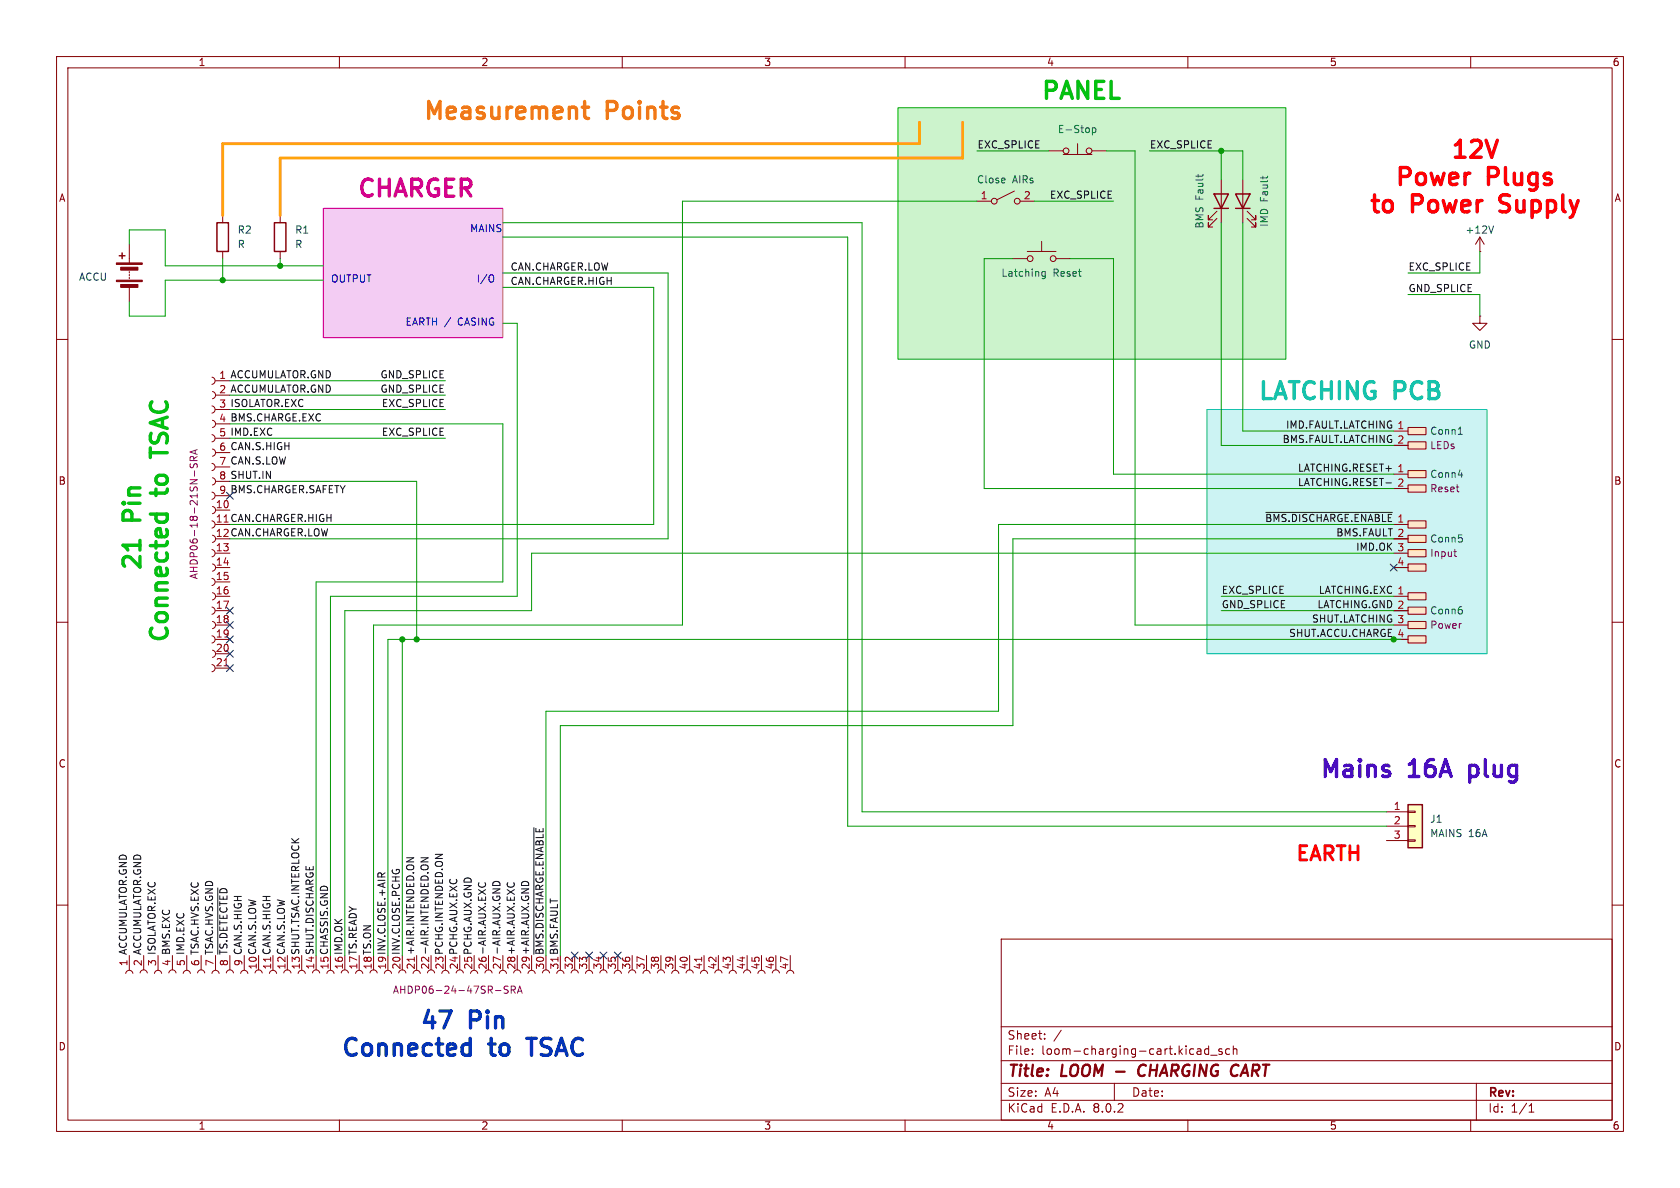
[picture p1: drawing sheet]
<svg xmlns="http://www.w3.org/2000/svg" width="297mm" height="210mm" viewBox="0 0 297 210" stroke-linecap="round" stroke-linejoin="round" font-family="sans-serif">
<g fill="none" stroke="#840000" stroke-width=".18">
<path d="M10 10h277v190h-277zM12 12h273v186h-273zM60 10v2M110 10v2M160 10v2M210 10v2M260 10v2M10 60h2M285 60h2M10 110h2M285 110h2M10 160h2"/>
<path d="M285 160h2M177 166h108v32h-108zM60 198v2M110 198v2M160 198v2M177 194.5h108M177 191.5h108M177 187.5h108M177 181.5h108M182.5 186.3v.1M182.5 185.5v.1M184.7 183.6v.1"/>
<path d="M184.7 182.8v.1M187.6 182.1l-1.3 2M197 191.5v3M210 198v2M211.8 185.4h.3l.2 .2v.8M212.3 186.3l-.5 .1M212.3 185.8h-.5M213.7 185.5l-.5-.1-.2 .3v.4l.1 .2h.6M213.7 184.9v1.5M214 186.5h1.2M216 185.5l-.3-.1-.2 .2v.2l.5 .2v.3h-.5M217.4 185.5l-.4-.1-.3 .3v.4l.1 .2h.6"/>
<path d="M218 185.5l.2-.1 .4 .1 .1 .9M218 184.9v1.5M260 198v2M261 191.5v6.5M270.3 196.6h.9M270.3 195.5l.4-.4v1.5"/>
</g>
<path d="M202.2 188.2a1.13 1.13 0 0 0-.9 .7 1.13 1.13 0 0 0 .2 1.2l.3 .1 .5-.1" fill="none" stroke="#840000" stroke-width=".4"/>
<path d="M158.7 19.1h68.6v44.4h-68.6z" fill="#ccf3cc"/>
<path d="M57.1 36.8h31.8v22.9h-31.8z" fill="#f3ccf3"/>
<path d="M213.4 72.4h49.5v43.2h-49.5z" fill="#ccf3f3"/>
<path d="M214.6 34.3h2.6l-1.3 2.5zM214.6 36.8h2.6" fill="none" stroke="#840000" stroke-width=".25"/>
<path d="M215.1 38.6l-1.5 1.5v-.7v.7h.8M215.1 37.3l-1.5 1.6v-.8v.8h.8M215.9 31.8v7.6" fill="none" stroke="#840000" stroke-width=".18"/>
<path d="M211.8 30.8v.5M212.7 30.8v.2" fill="none" stroke="#006464" stroke-width=".18"/>
<g fill="#ffe5bf">
<path d="M248.9 75.6h3.2v1.2h-3.2z"/>
<path d="M248.9 78.1h3.2v1.3h-3.2z"/>
</g>
<path d="M246.4 78.7h2.5M246.4 76.2h2.5M248.9 75.6h3.2v1.2h-3.2zM248.9 78.1h3.2v1.3h-3.2z" fill="none" stroke="#840000" stroke-width=".18"/>
<path d="M257.8 76.8h.7" fill="none" stroke="#006464" stroke-width=".18"/>
<g fill="#ffe5bf">
<path d="M248.9 104.8h3.2v1.2h-3.2z"/>
<path d="M248.9 107.3h3.2v1.3h-3.2z"/>
<path d="M248.9 109.9h3.2v1.2h-3.2z"/>
<path d="M248.9 112.4h3.2v1.3h-3.2z"/>
</g>
<path d="M246.4 108h2.5M246.4 113h2.5M246.4 105.4h2.5M246.4 110.5h2.5M248.9 104.8h3.2v1.2h-3.2zM248.9 107.3h3.2v1.3h-3.2zM248.9 109.9h3.2v1.2h-3.2zM248.9 112.4h3.2v1.3h-3.2z" fill="none" stroke="#840000" stroke-width=".18"/>
<path d="M258.5 107.9v.5" fill="none" stroke="#006464" stroke-width=".18"/>
<g fill="#ffe5bf">
<path d="M248.9 83.2h3.2v1.3h-3.2z"/>
<path d="M248.9 85.7h3.2v1.3h-3.2z"/>
</g>
<path d="M246.4 86.4h2.5M246.4 83.8h2.5M248.9 83.2h3.2v1.3h-3.2zM248.9 85.7h3.2v1.3h-3.2z" fill="none" stroke="#840000" stroke-width=".18"/>
<path d="M257.8 84h.8" fill="none" stroke="#006464" stroke-width=".18"/>
<g fill="#ffe5bf">
<path d="M248.9 92.1h3.2v1.2h-3.2z"/>
<path d="M248.9 94.6h3.2v1.3h-3.2z"/>
<path d="M248.9 97.2h3.2v1.2h-3.2z"/>
<path d="M248.9 99.7h3.2v1.3h-3.2z"/>
</g>
<path d="M246.4 95.3h2.5M246.4 92.7h2.5M246.4 97.8h2.5M248.9 92.1h3.2v1.2h-3.2zM248.9 94.6h3.2v1.3h-3.2zM248.9 97.2h3.2v1.2h-3.2zM248.9 99.7h3.2v1.3h-3.2zM246.4 100.3h2.5" fill="none" stroke="#840000" stroke-width=".18"/>
<path d="M258.5 95.2v.5" fill="none" stroke="#006464" stroke-width=".18"/>
<path d="M257 97.5h.5M257.2 98.2l.3 .2" fill="none" stroke="#840084" stroke-width=".18"/>
<path d="M248.9 142.2h2.6v7.7h-2.6z" fill="#ffffc2"/>
<g fill="none" stroke="#840000" stroke-width=".18">
<path d="M39.4 38.1v1.3M49.5 38.1v1.3M172.7 35.6h2.6M179.3 33.8l-3 1.5M180.3 35.6h2.6M185.4 26.7h2.6M188 27.3h5M190.5 25.4v1.9M193 26.7h2.6M219.7 31.8v7.6M220.5 38.6l1.5 1.5v-.7v.7h-.8M220.5 37.3l1.5 1.6v-.8v.8h-.8"/>
<path d="M22.9 43.2v3.3M22.9 48v.3M22.9 48.5v.3M22.9 49v.3M22.9 50.8v2.5M39.4 44.5v1.2M49.5 44.5v1.2M179.1 45.7h2.5M181.6 44.5h5.1M184.1 42.7v1.8M186.7 45.7h2.5M261.6 44.5h.1"/>
<path d="M261.6 55.9v1.3h1.3l-1.3 1.2-1.3-1.2h1.3M261.6 55.9h.1M261.6 41.9l-.7 1.3M261.6 41.9v2.6M261.6 41.9l.8 1.3M37.5 76.8a.64 .64 0 0 1 .5 .7 .64 .64 0 0 1-.5 .6M37.5 71.8a.64 .64 0 0 1 .5 .6 .64 .64 0 0 1-.5 .6M37.5 66.7a.64 .64 0 0 1 .5 .6 .64 .64 0 0 1-.5 .6M37.6 79.4a.64 .64 0 0 1 .5 .6 .64 .64 0 0 1-.5 .6M37.6 74.3a.64 .64 0 0 1 .5 .6 .64 .64 0 0 1-.5 .7M37.6 69.2a.64 .64 0 0 1 .5 .7 .64 .64 0 0 1-.5 .6M38.1 67.3h2.5"/>
<path d="M38.1 72.4h2.5M38.1 77.5h2.5M37.5 97.2a.64 .64 0 0 1 .5 .6 .64 .64 0 0 1-.5 .6M37.5 92.1a.64 .64 0 0 1 .5 .6 .64 .64 0 0 1-.5 .6M37.5 87a.64 .64 0 0 1 .5 .6 .64 .64 0 0 1-.5 .7M37.5 81.9a.64 .64 0 0 1 .5 .7 .64 .64 0 0 1-.5 .6M37.6 99.7a.64 .64 0 0 1 .5 .6 .64 .64 0 0 1-.5 .7M37.6 94.6a.64 .64 0 0 1 .5 .7 .64 .64 0 0 1-.5 .6M37.6 89.5a.64 .64 0 0 1 .5 .7 .64 .64 0 0 1-.5 .6M37.6 84.5a.64 .64 0 0 1 .5 .6 .64 .64 0 0 1-.5 .6M38.1 90.2h2.5M38.1 97.8h2.5"/>
<path d="M38.1 80h2.5M38.1 82.6h2.5M38.1 85.1h2.5M38.1 87.6h2.5M37.5 117.5a.64 .64 0 0 1 .5 .6 .64 .64 0 0 1-.5 .6M37.5 112.4a.64 .64 0 0 1 .5 .6 .64 .64 0 0 1-.5 .7M37.5 107.3a.64 .64 0 0 1 .5 .7 .64 .64 0 0 1-.5 .6M37.5 102.2a.64 .64 0 0 1 .5 .7 .64 .64 0 0 1-.5 .6M37.6 114.9a.64 .64 0 0 1 .5 .7 .64 .64 0 0 1-.5 .6M37.6 109.9a.64 .64 0 0 1 .5 .6 .64 .64 0 0 1-.5 .6M37.6 104.8a.64 .64 0 0 1 .5 .6 .64 .64 0 0 1-.5 .6M38.1 100.3h2.5"/>
<path d="M38.1 102.9h2.5M38.1 105.4h2.5M38.1 108h2.5M38.1 110.5h2.5M38.1 113h2.5M38.1 115.6h2.5M38.1 118.1h2.5M245.1 143.5h3.8M245.1 146.1h3.8M245.1 148.6h3.8M248.9 148.5h1.3v.2h-1.3zM248.9 145.9h1.3v.3h-1.3z"/>
<path d="M248.9 143.4h1.3v.2h-1.3zM22.2 172.1a.64 .64 0 0 1 .7-.6 .64 .64 0 0 1 .6 .6M22.9 168.9v2.6M24.8 172a.64 .64 0 0 1 .6-.6 .64 .64 0 0 1 .6 .6M27.3 172.1a.64 .64 0 0 1 .6-.6 .64 .64 0 0 1 .7 .6M27.9 168.9v2.6M29.8 172a.64 .64 0 0 1 .7-.6 .64 .64 0 0 1 .6 .6M32.4 172.1a.64 .64 0 0 1 .6-.6 .64 .64 0 0 1 .7 .6M33 168.9v2.6M34.9 172a.64 .64 0 0 1 .7-.6 .64 .64 0 0 1 .6 .6M35.6 168.9v2.6M37.5 172.1a.64 .64 0 0 1 .6-.6 .64 .64 0 0 1 .6 .6"/>
<path d="M38.1 168.9v2.6M40 172a.64 .64 0 0 1 .6-.6 .64 .64 0 0 1 .7 .6M40.6 168.9v2.6M42.5 172.1a.64 .64 0 0 1 .7-.6 .64 .64 0 0 1 .6 .6M43.2 168.9v2.6M45.1 172a.64 .64 0 0 1 .6-.6 .64 .64 0 0 1 .7 .6M47.6 172.1a.64 .64 0 0 1 .7-.6 .64 .64 0 0 1 .6 .6M50.2 172a.64 .64 0 0 1 .6-.6 .64 .64 0 0 1 .6 .6M52.7 172.1a.64 .64 0 0 1 .6-.6 .64 .64 0 0 1 .7 .6M55.2 172a.64 .64 0 0 1 .7-.6 .64 .64 0 0 1 .6 .6M57.8 172.1a.64 .64 0 0 1 .6-.6 .64 .64 0 0 1 .7 .6M60.3 172a.64 .64 0 0 1 .7-.6 .64 .64 0 0 1 .6 .6"/>
<path d="M62.9 172.1a.64 .64 0 0 1 .6-.6 .64 .64 0 0 1 .6 .6M65.4 172a.64 .64 0 0 1 .6-.6 .64 .64 0 0 1 .7 .6M67.9 172.1a.64 .64 0 0 1 .7-.6 .64 .64 0 0 1 .6 .6M70.5 172a.64 .64 0 0 1 .6-.6 .64 .64 0 0 1 .7 .6M73 172.1a.64 .64 0 0 1 .7-.6 .64 .64 0 0 1 .6 .6M75.6 172a.64 .64 0 0 1 .6-.6 .64 .64 0 0 1 .6 .6M78.1 172.1a.64 .64 0 0 1 .6-.6 .64 .64 0 0 1 .7 .6M80.6 172a.64 .64 0 0 1 .7-.6 .64 .64 0 0 1 .6 .6M83.2 172.1a.64 .64 0 0 1 .6-.6 .64 .64 0 0 1 .7 .6M85.7 172a.64 .64 0 0 1 .7-.6 .64 .64 0 0 1 .6 .6M88.3 172.1a.64 .64 0 0 1 .6-.6 .64 .64 0 0 1 .6 .6M90.8 172a.64 .64 0 0 1 .6-.6 .64 .64 0 0 1 .7 .6"/>
<path d="M93.3 172.1a.64 .64 0 0 1 .7-.6 .64 .64 0 0 1 .6 .6M95.9 172a.64 .64 0 0 1 .6-.6 .64 .64 0 0 1 .7 .6M98.4 172.1a.64 .64 0 0 1 .7-.6 .64 .64 0 0 1 .6 .6M101 172a.64 .64 0 0 1 .6-.6 .64 .64 0 0 1 .6 .6M101.6 168.9v2.6M103.5 172.1a.64 .64 0 0 1 .6-.6 .64 .64 0 0 1 .7 .6M104.1 168.9v2.6M106 172a.64 .64 0 0 1 .7-.6 .64 .64 0 0 1 .6 .6M106.7 168.9v2.6M108.6 172.1a.64 .64 0 0 1 .6-.6 .64 .64 0 0 1 .7 .6M109.2 168.9v2.6M111.1 172a.64 .64 0 0 1 .7-.6 .64 .64 0 0 1 .6 .6"/>
<path d="M111.8 168.9v2.6M113.7 172.1a.64 .64 0 0 1 .6-.6 .64 .64 0 0 1 .6 .6M114.3 168.9v2.6M116.2 172a.64 .64 0 0 1 .6-.6 .64 .64 0 0 1 .7 .6M116.8 168.9v2.6M118.7 172.1a.64 .64 0 0 1 .7-.6 .64 .64 0 0 1 .6 .6M119.4 168.9v2.6M121.3 172a.64 .64 0 0 1 .6-.6 .64 .64 0 0 1 .7 .6M121.9 168.9v2.6M123.8 172.1a.64 .64 0 0 1 .7-.6 .64 .64 0 0 1 .6 .6M124.5 168.9v2.6M126.4 172a.64 .64 0 0 1 .6-.6 .64 .64 0 0 1 .6 .6"/>
<path d="M127 168.9v2.6M128.9 172.1a.64 .64 0 0 1 .6-.6 .64 .64 0 0 1 .7 .6M129.5 168.9v2.6M131.4 172a.64 .64 0 0 1 .7-.6 .64 .64 0 0 1 .6 .6M132.1 168.9v2.6M134 172.1a.64 .64 0 0 1 .6-.6 .64 .64 0 0 1 .7 .6M134.6 168.9v2.6M136.5 172a.64 .64 0 0 1 .7-.6 .64 .64 0 0 1 .6 .6M137.2 168.9v2.6M139.1 172.1a.64 .64 0 0 1 .6-.6 .64 .64 0 0 1 .6 .6M139.7 168.9v2.6"/>
<circle cx="175.8" cy="35.6" r=".51"/>
<circle cx="179.8" cy="35.6" r=".51"/>
<circle cx="188.5" cy="26.7" r=".51"/>
<circle cx="192.5" cy="26.7" r=".51"/>
<circle cx="182.1" cy="45.7" r=".51"/>
<circle cx="186.2" cy="45.7" r=".51"/>
</g>
<path d="M38.4 39.4h2v5.1h-2zM48.5 39.4h2v5.1h-2zM218.4 34.3h2.6l-1.3 2.5zM218.4 36.8h2.6M21.1 45.2h1M21.6 44.7v1M248.9 142.2h2.6v7.7h-2.6z" fill="none" stroke="#840000" stroke-width=".25"/>
<path d="M193.1 22.6v1.3M193.1 22.7l.4-.1 .2 .2-.1 .6h-.5M223.3 31.1v.5M224.1 31.1v.2M264 39.9l-.4 1.3M184.8 48v1l-.3 .3-.3-.1M184.8 48.1l-.4-.1-.2 .2 .1 .6h.5" fill="none" stroke="#006464" stroke-width=".18"/>
<path d="M39.6 117.7h.7M124 169.2v.7" fill="none" stroke="#a90000" stroke-width=".18"/>
<path d="M34.5 79.6v.6M34.9 79.5l-1.3 .4 1.3 .4M33.7 82l-.1 .4 .2 .3 .3-.1 .3-.6h.3l.2 .2-.1 .5M34.3 81.4l-.1-.6-.2-.1-.3 .1-.1 .6h1.3M34.4 83.2v1M34.9 80.7l-.6 .4M89.8 174.4l-.5-.1-.1 .1v.4l.5 .2 .1 .3-.2 .3-.5-.1M90.4 175l.6-.1 .1-.2-.1-.3-.6-.1v1.3M90.7 175l.4 .6M91.5 175.6l.4-1.3 .4 1.3M91.6 175.2h.6" fill="none" stroke="#840084" stroke-width=".18"/>
<g fill="#840000" stroke="#840000" stroke-width=".18">
<path d="M20.6 49.5h4.5v.3h-4.5z"/>
<path d="M20.6 46.5h4.5v.2h-4.5z"/>
<path d="M21.3 50.3h3.1v.5h-3.1z"/>
<path d="M21.3 47.2h3.1v.6h-3.1z"/>
</g>
<g fill="none" stroke="#0f0f0f" stroke-width=".18">
<path d="M223.8 90.6h22.4M245 85.4h1M38.5 157v11.7M66.8 154.5l.2-.2 .3 .1 .2 .1M68.1 154.3l-.6 .4M71.9 151.6h1.2l-1.2 .8M74.4 151.6h1.3l-1.3 .8M84.7 156l-.1 .3v.3M85.7 156l.1 .3v.3M87.1 156.5a.64 .64 0 0 1 .7-.7 .64 .64 0 0 1 .6 .7M89.8 156l-.1 .3M90.8 156l.1 .3"/>
<path d="M92.5 155.9h.7M94.4 146.3v22.4"/>
</g>
<path d="M102.9 18.9h1.2M103.4 17.9v2.6l.1 .3 .6 .1" fill="none" stroke="#ff7c00" stroke-width=".6"/>
<path d="M87 48.6h.1a.81 .81 0 0 1-.1 1.3" fill="none" stroke="#0000c2" stroke-width=".18"/>
<path d="M26.6 79.2v1.7M24.7 95.5v1.7M26.6 90.9h3M27.7 90.9l-.1 .3v.5M29.4 90.9l.2 .3v.5" fill="none" stroke="#01c214" stroke-width=".6"/>
<path d="M82.3 184.5h.5l.3 .2M83.1 183.5v3M83.1 186.4l-.3 .1h-.5M93.1 183.5h1.7" fill="none" stroke="#0034c2" stroke-width=".6"/>
<path d="M158.7 19.1h68.6v44.4h-68.6z" fill="none" stroke="#00c200" stroke-width=".18"/>
<path d="M57.1 36.8h31.8v22.9h-31.8z" fill="none" stroke="#c200c2" stroke-width=".18"/>
<path d="M213.4 72.4h49.5v43.2h-49.5z" fill="none" stroke="#00c2c2" stroke-width=".18"/>
<g fill="none" stroke="#009600" stroke-width=".18">
<path d="M88.9 39.4h63.5v104.1h92.7M172.7 26.7h12.7M172.7 35.6h-52.1v74.9h-54.6v58.4M182.9 35.6h13.9M195.6 26.7h5.1v83.8h45.7M203.2 26.7h16.5v5.1M215.9 26.7v5.1M215.9 39.4v39.3h30.5M219.7 39.4v36.8h26.7M22.9 43.2v-2.6h6.3v6.4h27.9M39.4 45.7v3.8M49.5 45.7v1.3"/>
<path d="M57.1 49.5h-27.9v6.4h-6.3v-2.6M88.9 57.2h2.5v48.2h-33v63.5M88.9 41.9h61v104.2h95.2M88.9 48.3h29.2v47h-77.5M88.9 50.8h26.7v41.9h-75M179.1 45.7h-5.1v40.7h72.4M189.2 45.7h7.6v38.1h49.6M248.9 52.1h12.7v3.8M261.6 44.5v3.8h-12.7M40.6 74.9h48.3v28h-33v66M40.6 72.4h38.1M40.6 77.5h38.1"/>
<path d="M40.6 69.9h38.1M40.6 67.3h38.1M40.6 85.1h33.1v27.9M246.4 97.8h-152.4v10.2h-33v60.9M246.4 92.7h-69.9v33h-80v43.2M246.4 95.3h-67.3v33h-80v40.6M71.1 113v55.9M215.9 105.4h30.5M215.9 108h30.5M246.4 113h-177.8v55.9"/>
</g>
<path d="M162.6 21.6v3.8h-123.2v12.7M170.2 21.6v6.3h-120.7v10.2" fill="none" stroke="#ffa30c" stroke-width=".5"/>
<g fill="none" stroke="#000084" stroke-width=".18">
<path d="M40 87l1.2 1.2M41.2 87l-1.2 1.2M245.8 99.7l1.2 1.2M247 99.7l-1.2 1.2M40 115l1.2 1.2M40 109.9l1.2 1.2M40 107.3l1.2 1.3M40 112.4l1.2 1.2M40 117.5l1.2 1.2M41.2 115l-1.2 1.2M41.2 109.9l-1.2 1.2M41.2 107.3l-1.2 1.3"/>
<path d="M41.2 112.4l-1.2 1.2M41.2 117.5l-1.2 1.2M101 168.3l1.2 1.2M102.2 168.3l-1.2 1.2M103.5 168.3l1.2 1.2M104.7 168.3l-1.2 1.2M106.1 168.3l1.2 1.2M107.3 168.3l-1.2 1.2M108.6 168.3l1.2 1.2M109.8 168.3l-1.2 1.2"/>
</g>
<g fill="#009600" stroke="#009600" stroke-width=".18">
<circle cx="215.9" cy="26.7" r=".46"/>
<circle cx="49.5" cy="47" r=".46"/>
<circle cx="39.4" cy="49.5" r=".46"/>
<circle cx="73.7" cy="113" r=".46"/>
<circle cx="71.1" cy="113" r=".46"/>
<circle cx="246.4" cy="113" r=".46"/>
</g>
<text font-size="4.2" fill="#00c200" x="183.9" y="17.8">PANEL</text>
<g font-size="4.2" fill="#ff7c00">
<text x="74.7" y="21.3">Measurement</text>
<text x="107.4" y="21.3">Points</text>
</g>
<g font-size="4.2" fill="#ff0004">
<text x="256.1" y="28.2">12V</text>
<text x="246.3" y="33">Power</text>
<text x="263" y="33">Plugs</text>
<text x="241.7" y="37.9">to</text>
<text x="249.6" y="37.9">Power</text>
<text x="266.4" y="37.9">Supply</text>
</g>
<text font-size="4.2" fill="#c200c2" x="63" y="35.1">CHARGER</text>
<text font-size="4.2" fill="#00c2c2" x="222.2" y="70.9">LATCHING PCB</text>
<g font-size="4.2" fill="#01c214">
<text x="30" y="79.4" transform="rotate(-90 30 79.4)">TSAC</text>
<text x="30" y="87.3" transform="rotate(-90 30 87.3)">to</text>
<text x="25.1" y="92.1" transform="rotate(-90 25.1 92.1)">Pin</text>
<text x="25.1" y="101.3" transform="rotate(-90 25.1 101.3)">21</text>
<text x="30" y="114.1" transform="rotate(-90 30 114.1)">Connected</text>
</g>
<g font-size="4.2" fill="#5700ff">
<text x="233" y="137.7">Mains</text>
<text x="249.2" y="137.7">16A</text>
<text x="260.9" y="137.7">plug</text>
</g>
<g font-size="4.2" fill="#0034c2">
<text x="73.9" y="182.1">47</text>
<text x="83.1" y="182.1">Pin</text>
<text x="59.9" y="186.9">Connected</text>
<text x="86.7" y="186.9">to</text>
<text x="94.6" y="186.9">TSAC</text>
</g>
<text font-size="3.5" fill="#f00" x="228.7" y="152.9">EARTH</text>
<g font-size="2.8" fill="#840000">
<text x="178" y="190.9">Title:</text>
<text x="187.7" y="190.9">LOOM -</text>
<text x="202.9" y="190.9">CHARGING CART</text>
</g>
<g font-size="2.1" fill="#840000">
<text x="178" y="184">Sheet:</text>
<text x="178" y="186.7">File:</text>
<text x="184.1" y="186.7">loom-charging-cart.kicad_sch</text>
<text x="178" y="196.9">KiCad</text>
<text x="178" y="194.1">Size:</text>
<text x="184.7" y="194.1">A4</text>
<text x="185.7" y="196.9">E.D.A.</text>
<text x="193.3" y="196.9">8.0.2</text>
<text x="200" y="194.1">Date:</text>
<text x="263" y="194.3">Rev:</text>
<text x="263" y="196.9">Id:</text>
<text x="267.1" y="196.9">1/1</text>
</g>
<g font-size="1.8" fill="#840000">
<text x="35" y="11.9">1</text>
<text x="85" y="11.9">2</text>
<text x="135" y="11.9">3</text>
<text x="185" y="11.9">4</text>
<text x="235" y="11.9">5</text>
<text x="285" y="11.9">6</text>
<text x="10.3" y="35.9">A</text>
<text x="285.3" y="35.9">A</text>
<text x="10.3" y="85.9">B</text>
<text x="285.3" y="85.9">B</text>
<text x="10.3" y="135.9">C</text>
<text x="285.3" y="135.9">C</text>
<text x="10.3" y="185.9">D</text>
<text x="285.3" y="185.9">D</text>
<text x="35" y="199.9">1</text>
<text x="85" y="199.9">2</text>
<text x="135" y="199.9">3</text>
<text x="185" y="199.9">4</text>
<text x="235" y="199.9">5</text>
<text x="285" y="199.9">6</text>
</g>
<g font-size="1.8" fill="#006464">
<text x="186.9" y="23.7">E-Stop</text>
<text x="172.6" y="32.6">Close</text>
<text x="179" y="32.6">AIRs</text>
<text x="213" y="35.4" transform="rotate(-90 213 35.4)">Fault</text>
<text x="224.4" y="35.7" transform="rotate(-90 224.4 35.7)">Fault</text>
<text x="41.9" y="41.5">R2</text>
<text x="52.1" y="41.5">R1</text>
<text x="213" y="40.5" transform="rotate(-90 213 40.5)">BMS</text>
<text x="224.4" y="40.2" transform="rotate(-90 224.4 40.2)">IMD</text>
<text x="259" y="41.5">+12V</text>
<text x="41.9" y="44">R</text>
<text x="52.1" y="44">R</text>
<text x="13.9" y="49.8">ACCU</text>
<text x="176.9" y="49.1">Latching</text>
<text x="186.2" y="49.1">Reset</text>
<text x="259.6" y="61.8">GND</text>
<text x="252.7" y="77.1">Conn1</text>
<text x="252.7" y="84.7">Conn4</text>
<text x="252.7" y="96.1">Conn5</text>
<text x="252.7" y="108.8">Conn6</text>
<text x="252.7" y="145.6">J1</text>
<text x="252.7" y="148.2">MAINS</text>
<text x="259.6" y="148.2">16A</text>
</g>
<g font-size="1.8" fill="#0f0f0f">
<text x="172.7" y="26.3">EXC_SPLICE</text>
<text x="203.2" y="26.3">EXC_SPLICE</text>
<text x="185.5" y="35.2">EXC_SPLICE</text>
<text x="90.2" y="47.9">CAN.CHARGER.LOW</text>
<text x="248.9" y="47.9">EXC_SPLICE</text>
<text x="90.2" y="50.5">CAN.CHARGER.HIGH</text>
<text x="248.9" y="51.7">GND_SPLICE</text>
<text x="38.7" y="67.1">1 ACCUMULATOR.GND</text>
<text x="38.7" y="69.6">2 ACCUMULATOR.GND</text>
<text x="67.2" y="67">GND_SPLICE</text>
<text x="67.2" y="69.5">GND_SPLICE</text>
<text x="38.7" y="72.1">3 ISOLATOR.EXC</text>
<text x="38.7" y="74.7">4 BMS.CHARGE.EXC</text>
<text x="38.7" y="77.2">5 IMD.EXC</text>
<text x="67.4" y="77.1">EXC_SPLICE</text>
<text x="67.4" y="72">EXC_SPLICE</text>
<text x="227.2" y="75.9">IMD.FAULT.LATCHING 1</text>
<text x="38.7" y="79.8">6 CAN.S.HIGH</text>
<text x="38.7" y="82.3">7 CAN.S.LOW</text>
<text x="226.6" y="78.4">BMS.FAULT.LATCHING 2</text>
<text x="229.4" y="83.5">LATCHING.RESET+ 1</text>
<text x="38.7" y="84.8">8 SHUT.IN</text>
<text x="38.7" y="87.4">9 BMS.CHARGER.SAFETY</text>
<text x="229.4" y="86">LATCHING.RESET-</text>
<text x="38.1" y="92.5">11 CAN.CHARGER.HIGH</text>
<text x="38.1" y="95">12 CAN.CHARGER.LOW</text>
<text x="223.6" y="92.4">~{BMS.DISCHARGE.ENABLE}</text>
<text x="236.1" y="94.9">BMS.FAULT 2</text>
<text x="239.6" y="97.4">IMD.OK 3</text>
<text x="215.9" y="105.1">EXC_SPLICE</text>
<text x="215.9" y="107.6">GND_SPLICE</text>
<text x="232.8" y="107.6">LATCHING.GND 2</text>
<text x="233.1" y="105.1">LATCHING.EXC 1</text>
<text x="231.8" y="110.1">SHUT.LATCHING 3</text>
<text x="22.6" y="170.9" transform="rotate(-90 22.6 170.9)">1 ACCUMULATOR.GND</text>
<text x="25.1" y="170.9" transform="rotate(-90 25.1 170.9)">2 ACCUMULATOR.GND</text>
<text x="27.7" y="170.9" transform="rotate(-90 27.7 170.9)">3 ISOLATOR.EXC</text>
<text x="30.2" y="170.9" transform="rotate(-90 30.2 170.9)">4 BMS.EXC</text>
<text x="32.8" y="170.9" transform="rotate(-90 32.8 170.9)">5 IMD.EXC</text>
<text x="35.3" y="170.9" transform="rotate(-90 35.3 170.9)">6 TSAC.HVS.EXC</text>
<text x="37.8" y="170.9" transform="rotate(-90 37.8 170.9)">7 TSAC.HVS.GND</text>
<text x="40.4" y="170.9" transform="rotate(-90 40.4 170.9)">8 ~{TS.DETECTED}</text>
<text x="42.9" y="170.9" transform="rotate(-90 42.9 170.9)">9 CAN.S.HIGH</text>
<text x="45.5" y="171.5" transform="rotate(-90 45.5 171.5)">10 CAN.S.LOW</text>
<text x="48" y="171.5" transform="rotate(-90 48 171.5)">11 CAN.S.HIGH</text>
<text x="50.5" y="171.5" transform="rotate(-90 50.5 171.5)">12 CAN.S.LOW</text>
<text x="53.1" y="171.5" transform="rotate(-90 53.1 171.5)">13 SHUT.TSAC.INTERLOCK</text>
<text x="55.6" y="171.5" transform="rotate(-90 55.6 171.5)">14 SHUT.DISCHARGE</text>
<text x="58.2" y="171.5" transform="rotate(-90 58.2 171.5)">15 CHASSIS.GND</text>
<text x="60.7" y="171.5" transform="rotate(-90 60.7 171.5)">16 IMD.OK</text>
<text x="63.2" y="171.5" transform="rotate(-90 63.2 171.5)">17 TS.READY</text>
<text x="65.8" y="171.5" transform="rotate(-90 65.8 171.5)">18 TS.ON</text>
<text x="68.3" y="171.5" transform="rotate(-90 68.3 171.5)">19 INV.CLOSE.+AIR</text>
<text x="70.9" y="171.5" transform="rotate(-90 70.9 171.5)">20 INV.CLOSE.PCHG</text>
<text x="73.4" y="171.5" transform="rotate(-90 73.4 171.5)">21 +AIR.INTENDED.ON</text>
<text x="75.9" y="171.5" transform="rotate(-90 75.9 171.5)">22 -AIR.INTENDED.ON</text>
<text x="78.5" y="171.5" transform="rotate(-90 78.5 171.5)">23 PCHG.INTENDED.ON</text>
<text x="81" y="171.5" transform="rotate(-90 81 171.5)">24 PCHG.AUX.EXC</text>
<text x="83.6" y="171.5" transform="rotate(-90 83.6 171.5)">25 PCHG.AUX.GND</text>
<text x="86.1" y="171.5" transform="rotate(-90 86.1 171.5)">26 -AIR.AUX.EXC</text>
<text x="88.6" y="171.5" transform="rotate(-90 88.6 171.5)">27 -AIR.AUX.GND</text>
<text x="91.2" y="171.5" transform="rotate(-90 91.2 171.5)">28 +AIR.AUX.EXC</text>
<text x="93.7" y="171.5" transform="rotate(-90 93.7 171.5)">29 +AIR.AUX.GND</text>
<text x="96.3" y="171.5" transform="rotate(-90 96.3 171.5)">30 ~{BMS.DISCHARGE.ENABLE}</text>
<text x="98.8" y="171.5" transform="rotate(-90 98.8 171.5)">31 BMS.FAULT</text>
</g>
<g font-size="1.8" fill="#a90000">
<text x="173.3" y="35.3">1</text>
<text x="180.9" y="35.3">2</text>
<text x="38.1" y="89.9">10</text>
<text x="246.9" y="86.1">2</text>
<text x="246.9" y="92.5">1</text>
<text x="38.1" y="97.5">13</text>
<text x="38.1" y="100.1">14</text>
<text x="246.9" y="100.1">4</text>
<text x="38.1" y="102.6">15</text>
<text x="38.1" y="105.2">16</text>
<text x="38.1" y="107.7">17</text>
<text x="38.1" y="110.2">18</text>
<text x="38.1" y="112.8">19</text>
<text x="38.1" y="115.3">20</text>
<text x="38.1" y="117.9">21</text>
<text x="246.3" y="143.3">1</text>
<text x="246.3" y="145.8">2</text>
<text x="246.3" y="148.3">3</text>
<text x="101.3" y="171.5" transform="rotate(-90 101.3 171.5)">32</text>
<text x="103.9" y="171.5" transform="rotate(-90 103.9 171.5)">33</text>
<text x="106.4" y="171.5" transform="rotate(-90 106.4 171.5)">34</text>
<text x="109" y="171.5" transform="rotate(-90 109 171.5)">35</text>
<text x="111.5" y="171.5" transform="rotate(-90 111.5 171.5)">36</text>
<text x="114" y="171.5" transform="rotate(-90 114 171.5)">37</text>
<text x="116.6" y="171.5" transform="rotate(-90 116.6 171.5)">38</text>
<text x="119.1" y="171.5" transform="rotate(-90 119.1 171.5)">39</text>
<text x="121.7" y="171.5" transform="rotate(-90 121.7 171.5)">40</text>
<text x="124.2" y="171.5" transform="rotate(-90 124.2 171.5)">41</text>
<text x="126.7" y="171.5" transform="rotate(-90 126.7 171.5)">42</text>
<text x="129.3" y="171.5" transform="rotate(-90 129.3 171.5)">43</text>
<text x="131.8" y="171.5" transform="rotate(-90 131.8 171.5)">44</text>
<text x="134.4" y="171.5" transform="rotate(-90 134.4 171.5)">45</text>
<text x="136.9" y="171.5" transform="rotate(-90 136.9 171.5)">46</text>
<text x="139.4" y="171.5" transform="rotate(-90 139.4 171.5)">47</text>
</g>
<g font-size="1.8" fill="#0000c2">
<text x="83" y="41.3">MAINS</text>
<text x="58.4" y="50.1">OUTPUT</text>
<text x="84.2" y="50.1">I/O</text>
<text x="71.6" y="57.8">EARTH /</text>
<text x="81.1" y="57.8">CASING</text>
</g>
<g font-size="1.8" fill="#840084">
<text x="252.7" y="79.6">LEDs</text>
<text x="252.7" y="87.2">Reset</text>
<text x="252.7" y="98.7">Input</text>
<text x="35.2" y="102.5" transform="rotate(-90 35.2 102.5)">AHDP06-18-21SN-SRA</text>
<text x="252.7" y="111.4">Power</text>
<text x="69.4" y="175.9">AHDP06-24-47SR-SRA</text>
</g>
<text font-size="1.8" fill="#009600" x="227.8" y="112.7">SHUT.ACCU.CHARGE 4</text>
</svg>
